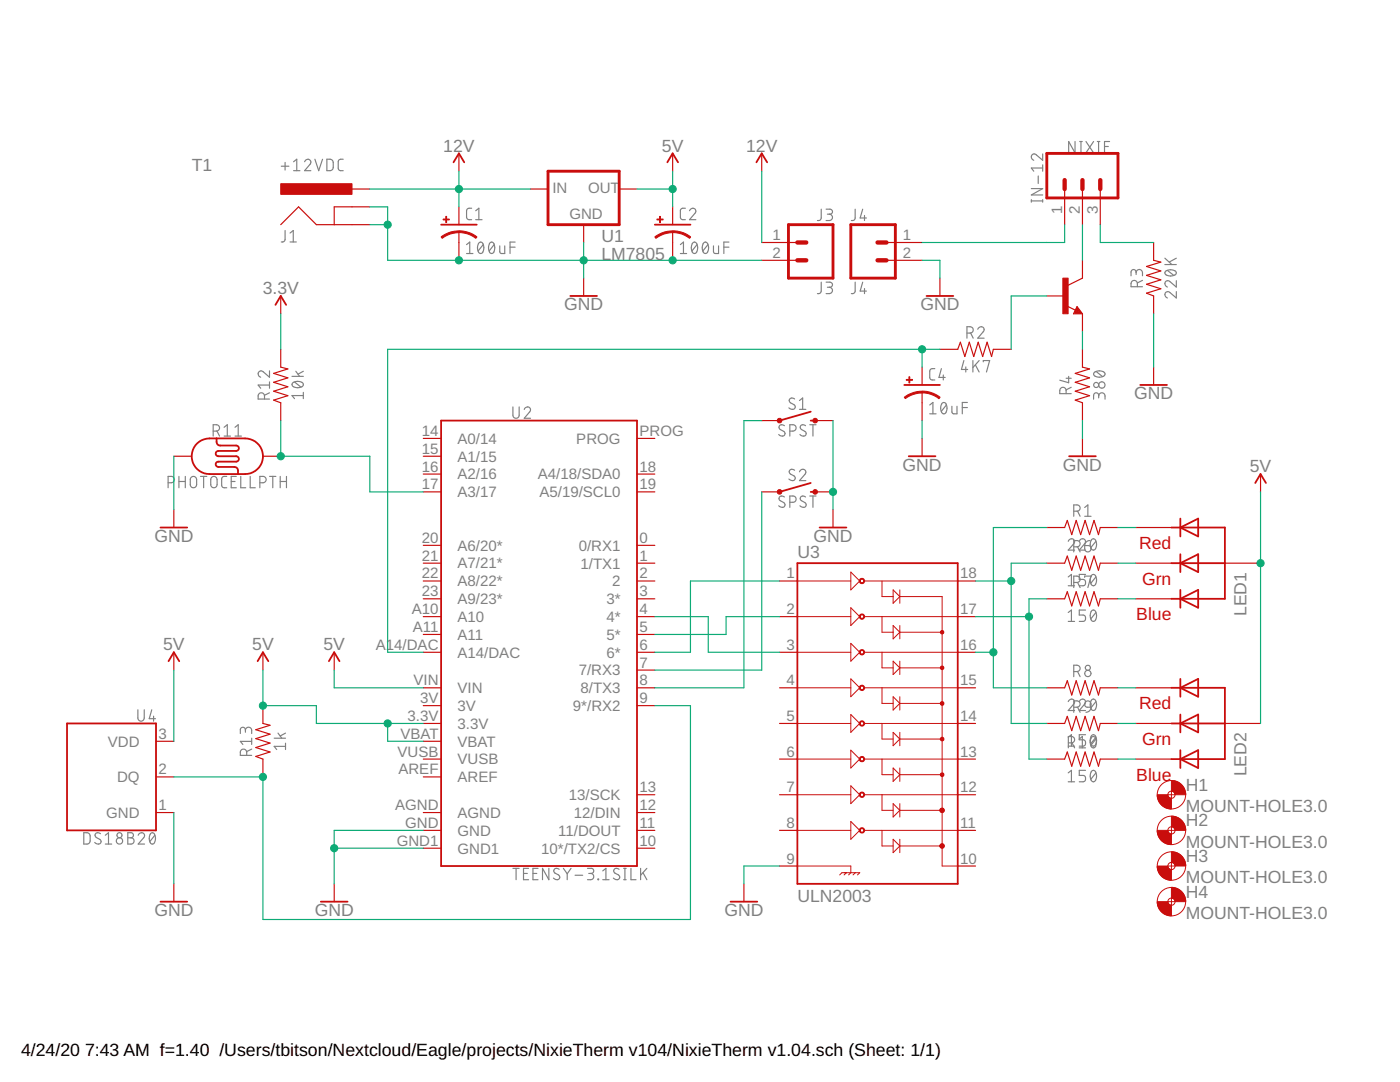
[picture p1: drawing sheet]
<svg xmlns="http://www.w3.org/2000/svg" width="279mm" height="216mm" viewBox="0 0 279 216" stroke-linecap="round" stroke-linejoin="round" font-family="sans-serif">
<g fill="none" stroke="#808080" stroke-width=".23">
<path d="M56.1 33.2h1.6M56.9 32.4v1.5M58.6 32.3l.6-.5v2.3M58.6 34.1h1.3M60.8 32.3a.62 .62 0 0 1 .9-.5 .62 .62 0 0 1 .2 1l-1.1 1.3h1.2M62.8 31.8l.8 2.3 .8-2.3M65.2 31.8h.9l.3 .2 .1 .4-.1 1.4a1.14 1.14 0 0 1-1.2 .3zM68.5 31.8l-.8 .1-.2 .4 .1 1.5 .2 .2 .7 .1M205.8 39.8v.5M205.8 37.6h2.3l-2.3 1.3h2.3M207.2 35.1v1.5M208.1 30.7v1.3l-1.3-1.1a.63 .63 0 0 0-1 .2 .63 .63 0 0 0 .5 .9"/>
<path d="M208.1 32.9v1.3M208.1 39.8v.5M208.1 33.5h-2.3l.5 .7M214.5 28.2v2.3l-1.2-2.3v2.3M215.5 30.5h.5M215.5 28.2h.5M215.7 28.2v2.3M216.7 28.2l1.5 2.3M218.2 28.2l-1.5 2.3M219 30.5h.5M219 28.2h.5M219.2 28.2v2.3"/>
<path d="M220.4 29.2h.8M221.4 28.2h-1v2.3h1M56.9 46v1.9l-.3 .4h-.5M57.9 48.3h1.2M57.9 46.5l.6-.5v2.3M93.1 48.8l.6-.5v2.3M93.1 50.6h1.3M94.1 41.6h-.7l-.3 .5 .1 1.5 .3 .2h.6M94.9 43.8h1.3M94.9 42.1l.7-.5v2.2M95.6 48.5a.52 .52 0 0 1 .6-.1 .52 .52 0 0 1 .3 .5 1.28 1.28 0 0 1-.6 1.7 1.35 1.35 0 0 1-.4-2zM96.4 48.8l-1 1.3"/>
<path d="M97.8 48.5a.52 .52 0 0 1 .6-.1 .52 .52 0 0 1 .3 .5 1.31 1.31 0 0 1-.6 1.7 1.35 1.35 0 0 1-.4-2zM98.6 48.8l-1 1.3M99.7 49.1l.1 1.3 .3 .2h.6v-1.5M101.8 49.3h1M102.8 48.3h-1v2.3M135.8 50.6h1.2M135.8 48.8l.6-.5v2.3M136.8 41.6h-.7l-.3 .5 .1 1.5 .2 .2h.7M137.6 42.1a.63 .63 0 0 1 .9-.5 .63 .63 0 0 1 .2 1l-1.1 1.2h1.3M138.3 48.5a.52 .52 0 0 1 .6-.1 .52 .52 0 0 1 .2 .5 1.28 1.28 0 0 1-.5 1.7 1.35 1.35 0 0 1-.4-2zM139.1 48.8l-1 1.3M140.4 48.5a.52 .52 0 0 1 .6-.1 .52 .52 0 0 1 .3 .5 1.28 1.28 0 0 1-.5 1.7 1.35 1.35 0 0 1-.5-2z"/>
<path d="M141.3 48.8l-1 1.3M142.4 49.1v1.1l.1 .3 .3 .1h.6v-1.5M144.5 49.3h1M145.5 48.3h-1v2.3M163.9 41.7v2l-.2 .2-.6 .1M163.9 56.3v1.9l-.4 .4h-.4M164.9 41.7h.7a.5 .5 0 0 1 .5 .5 .5 .5 0 0 1-.5 .5h-.5M164.9 56.3h.7a.51 .51 0 0 1 .5 .5 .51 .51 0 0 1-.5 .5h-.5M165.5 42.7a.63 .63 0 0 1 .6 .7 .63 .63 0 0 1-.6 .6h-.6M165.5 57.3a.63 .63 0 0 1 .6 .7 .63 .63 0 0 1-.6 .6h-.6M170.7 41.7l-.1 2-.1 .2-.6 .1M170.7 56.3l-.1 1.9-.3 .4h-.4"/>
<path d="M172.2 41.7l-.5 1.8h1.2M172.2 56.3l-.5 1.8h1.2M172.5 43v1M172.5 57.6v1M205.8 40.1h2.3M226.7 54.4a.63 .63 0 0 1 .7-.6 .63 .63 0 0 1 .6 .6v.6M226.7 54.8v-.5a.51 .51 0 0 0-.5-.5 .51 .51 0 0 0-.5 .5v.7M227 57.2a1.14 1.14 0 0 0-.3-1.1l-.3-.2-.4 .2a1.14 1.14 0 0 0-.3 1.1h2.3M228 55.9l-1 .6M232.5 52.8h2.3M232.5 51.5l1.4 1.3M232.6 54.1a1.73 1.73 0 0 1 2.1 .2 .94 .94 0 0 1-1.4 .8l-.2-.1a.54 .54 0 0 1-.6-.3 .54 .54 0 0 1 .1-.6z"/>
<path d="M233 54l1.3 .9M234.8 58.2v1.3l-1.3-1.1a.63 .63 0 0 0-1 .2 .63 .63 0 0 0 .5 .9M234.8 56v1.3l-1.3-1.1a.63 .63 0 0 0-1 .2 .63 .63 0 0 0 .5 .9M234.8 51.5l-1.4 .8M52.8 79.6v-.6a.64 .64 0 0 0-.6-.6 .64 .64 0 0 0-.7 .6v.6h2.3M53.8 74v1.3l-1.3-1.1a.63 .63 0 0 0-1 .2 .63 .63 0 0 0 .5 .9M53.8 78.4l-1 .5M53.8 76.8h-2.3l.5 .7M53.8 76.2v1.3M58.3 75.1h2.2M58.4 76.4a1.68 1.68 0 0 1 2.1 .1 .7 .7 0 0 1-.8 .8 .94 .94 0 0 1-1.4-.8zM58.8 76.2l1.2 1"/>
<path d="M59 74.1l.8 1M60.5 78.9h-2.2l.5 .6M60.5 78.3v1.2M60.5 74.1l-1 .6M158.6 79.6a.57 .57 0 0 0-.9-.1 .57 .57 0 0 0 .1 .9l.7 .4a.57 .57 0 0 1 0 .8 .57 .57 0 0 1-.8 0l-.3-.2M159.6 79.9l.6-.5v2.3M186.6 73.6h-.7l-.4 .5 .1 1.4 .3 .3h.7M187.9 73.6l-.5 1.7h1.2M188.3 74.8v1M192.4 71.9l-.5 1.8h1.2M192.7 73.2v1M193 66.5a1.14 1.14 0 0 0 1.1-.3l.1-.4-.1-.4a1.14 1.14 0 0 0-1.1-.2v2.3"/>
<path d="M193.7 66.5l.5 1M194.2 71.9v2.3M194.7 72.8l.7 1.4M195.1 65.7a.63 .63 0 0 1 .9-.5 .63 .63 0 0 1 .2 1l-1.1 1.3h1.3M195.4 71.9l-1.2 1.4M196.2 72.2v-.3h1.3l-.6 2.3M212.8 78.5v-.6a.63 .63 0 0 0-.7-.6 .63 .63 0 0 0-.6 .6v.6h2.3M212.8 75.5h1M213.3 75.1v1.3l-1.8-.5M213.8 77.3l-1 .5M218.4 74.3a1.66 1.66 0 0 1 2.1 .1 .94 .94 0 0 1-1.4 .8l-.5-.1a.46 .46 0 0 1-.2-.8zM218.8 74.1l1.2 1"/>
<path d="M219.3 79a.63 .63 0 0 1 .6-.6 .63 .63 0 0 1 .6 .6v.7M219.3 79.4v-.5a.51 .51 0 0 0-.5-.5 .51 .51 0 0 0-.6 .5v.8M33.5 96.3h.7a.63 .63 0 0 0 .6-.6 .63 .63 0 0 0-.6-.6h-.7v2.2M35.7 95.1v2.2M35.7 96.1h1.3M37 95.1v2.2M38.1 95.3a.63 .63 0 0 1 .7-.2 .63 .63 0 0 1 .4 .6v1a.64 .64 0 0 1-.6 .6 .64 .64 0 0 1-.6-.6zM40 95.1h1.3M40.6 95.1v2.2M42.2 95.3a.63 .63 0 0 1 .7-.2 .63 .63 0 0 1 .4 .6v1a.64 .64 0 0 1-.6 .6 .64 .64 0 0 1-.6-.6zM42.5 86h.7a.63 .63 0 0 0 .6-.6 .63 .63 0 0 0-.6-.6h-.7v2.2M43.3 86l.5 1"/>
<path d="M44.7 85.3l.7-.5v2.2M44.7 87h1.3M45.3 95.1h-.9l-.2 .5 .1 1.5 .3 .2h.7M46.1 96.1h.8M46.9 87h1.3M46.9 85.3l.6-.5v2.2M47.2 95.1h-1.1v2.2h1.1M48 95.1v2.2h1M49.9 95.1v2.2h1M51.9 96.3h.6a.63 .63 0 0 0 .6-.6 .63 .63 0 0 0-.6-.6h-.6v2.2M53.8 95.1h1.3M54.4 95.1v2.2"/>
<path d="M55.9 96.1h1.3M55.9 95.1v2.2M57.2 95.1v2.2M102.4 81.2v1.6a.62 .62 0 0 0 .6 .7 .62 .62 0 0 0 .6-.7v-1.6M104.6 81.7a.62 .62 0 0 1 .9-.5 .62 .62 0 0 1 .2 1l-1.1 1.3h1.3M156.5 84.9a.57 .57 0 0 0-.8-.1 .57 .57 0 0 0 0 .9l.7 .4a.57 .57 0 0 1 .1 .8 .57 .57 0 0 1-.9 0l-.2-.2M156.5 99.2a.56 .56 0 0 0-.8-.2 .56 .56 0 0 0 0 .9l.7 .4a.57 .57 0 0 1 .1 .8 .57 .57 0 0 1-.9 0l-.2-.2M157.6 86a1.07 1.07 0 0 0 1.2-.3l.1-.3-.1-.4-.3-.2h-.9v2.2M158.6 93.8a.57 .57 0 0 0-.9-.1 .57 .57 0 0 0 .1 .9l.7 .4a.57 .57 0 0 1 0 .8 .57 .57 0 0 1-.8 0l-.3-.2M159.6 94.1a.63 .63 0 0 1 .8-.4 .63 .63 0 0 1 .2 1l-1 1.2h1.2M159.6 81.7h1.2M160.8 84.9a.56 .56 0 0 0-.9-.1 .56 .56 0 0 0 .1 .9l.6 .4a.53 .53 0 0 1 .2 .7 .53 .53 0 0 1-.7 .2l-.5-.3"/>
<path d="M160.8 99.2a.56 .56 0 0 0-.9-.1 .56 .56 0 0 0 .1 .8l.6 .4a.53 .53 0 0 1 .2 .7 .53 .53 0 0 1-.7 .2l-.5-.3M161.6 84.8h1.3M161.6 99h1.3M162.2 84.8v2.2M162.2 99v2.2M185.5 80.8l.7-.5v2.3M185.5 82.6h1.3M188 80.5l.2-.2a.94 .94 0 0 1 .8 1.4l-.1 .3a.55 .55 0 0 1-.5 .6 .55 .55 0 0 1-.6-.6l-.1-.8zM188.9 80.8l-1 1.3M190 81.1v1.1l.4 .4h.6v-1.5M192 81.3h1.1M193.1 80.3h-1.1v2.3"/>
<path d="M157.6 100.2h.6a.62 .62 0 0 0 .7-.6 .62 .62 0 0 0-.7-.6h-.6v2.2M213.2 108a.63 .63 0 0 1 .9-.5 .63 .63 0 0 1 .2 1l-1.1 1.3h1.3M213.2 115.1l.6-.5v2.3M213.2 116.9h1.3M214.3 102h.6a.62 .62 0 0 0 .7-.6 .62 .62 0 0 0-.7-.6h-.6v2.2M214.3 109.1h.6a.62 .62 0 0 0 .7-.6 .62 .62 0 0 0-.7-.6h-.6v2.2M214.3 116.2h.6a.63 .63 0 0 0 .7-.6 .63 .63 0 0 0-.7-.6h-.6v2.2M215.1 102l.5 1M215.1 109.1l.5 1M215.1 116.2l.5 1M215.4 108a.62 .62 0 0 1 .9-.5 .62 .62 0 0 1 .2 1l-1.1 1.3h1.2M216.5 108.9h.7a.64 .64 0 0 1 .5 .7 .64 .64 0 0 1-.6 .5 .64 .64 0 0 1-.6-.6z"/>
<path d="M216.5 101.3l.6-.5v2.2M216.5 103h1.2M216.5 115.2v-.2h1.2l-.6 2.2M216.6 114.6h-1.2v1h.8a.65 .65 0 0 1 .5 .6 .65 .65 0 0 1-.5 .7h-.8M217.5 107.9l-.7 .3-.3 .7M217.9 107.7l.1-.2a.94 .94 0 0 1 .8 1.4v.3a.55 .55 0 0 1-.6 .6 .55 .55 0 0 1-.5-.6l-.1-.8zM217.9 114.8l.1-.1a.94 .94 0 0 1 .8 1.3v.3a.55 .55 0 0 1-.6 .6 .55 .55 0 0 1-.5-.6l-.1-.8zM218.7 108l-1 1.3M218.7 115.1l-1 1.3M213.2 140a.63 .63 0 0 1 .9-.5 .63 .63 0 0 1 .2 1l-1.1 1.3h1.3M213.2 122.2l.6-.5v2.3M213.2 124h1.3"/>
<path d="M214.3 134a1.14 1.14 0 0 0 1.1-.2l.2-.4-.2-.4a1.14 1.14 0 0 0-1.1-.3v2.3M215.1 134l.5 1M215.4 140a.62 .62 0 0 1 .9-.5 .62 .62 0 0 1 .2 1l-1.1 1.3h1.2M216.6 121.7h-1.2v1h.8a.65 .65 0 0 1 .5 .7 .65 .65 0 0 1-.5 .6h-.8M217.9 121.9l.1-.1a.7 .7 0 0 1 .8 .8 .94 .94 0 0 1-.8 1.4 1.62 1.62 0 0 1-.1-2.1zM217.9 139.6l.1-.1a.94 .94 0 0 1 .8 1.4v.3a.55 .55 0 0 1-.6 .6 .55 .55 0 0 1-.5-.6l-.1-.8zM218.7 122.2l-1 1.3M218.7 140l-1 1.3M27.5 141.6v1.7a.63 .63 0 0 0 .7 .6 .63 .63 0 0 0 .6-.6v-1.7M30.3 141.6l-.5 1.8h1.2M30.6 142.9v1M49 145.7a.62 .62 0 0 1 .6-.6 .62 .62 0 0 1 .6 .6v.7"/>
<path d="M49 146.1v-.5a.51 .51 0 0 0-.5-.5 .51 .51 0 0 0-.5 .5v.8M49.2 150.7v-.6a.64 .64 0 0 0-.6-.6 .64 .64 0 0 0-.6 .6v.6h2.2M50.2 149.5l-1 .5M50.2 147.9h-2.2l.5 .6M50.2 147.3v1.2M54.7 147.3h2.3M55.5 146.3l.7 1M57 148.9h-2.3l.5 .7M57 148.3v1.3M57 146.3l-1.1 .6M213.2 147.1l.6-.5v2.3M213.2 154.2l.6-.5v2.3"/>
<path d="M213.2 148.9h1.3M213.2 156h1.3M213.2 148.2a1.07 1.07 0 0 0 1.2-.2l.1-.4-.1-.4-.4-.2h-.8v2.2M214 148.2l.5 1M214.3 141.1h.6a.63 .63 0 0 0 .7-.6 .63 .63 0 0 0-.7-.7h-.6v2.3M215.1 141.1l.5 1M215.4 147.5l.6-.5v2.2M215.4 149.2h1.2M216.6 140.1a.64 .64 0 0 1 .7-.2 .64 .64 0 0 1 .4 .6v.6h-.7a.61 .61 0 0 1-.4-1zM216.6 146.6h-1.2v1h.8a.65 .65 0 0 1 .5 .7 .65 .65 0 0 1-.5 .6h-.8M216.6 153.7h-1.2v1h.8a.65 .65 0 0 1 .5 .7 .65 .65 0 0 1-.5 .6h-.8M217.7 141.1l-.3 .7-.7 .3"/>
<path d="M217.8 147.1l.2-.1a.66 .66 0 0 1 .8 .8l-.1 .9a.54 .54 0 0 1-.5 .5 .54 .54 0 0 1-.5-.5l-.1-.9zM217.9 146.7l.1-.1a.94 .94 0 0 1 .8 1.4v.3a.55 .55 0 0 1-.6 .6 .55 .55 0 0 1-.5-.6l-.1-.8zM217.9 153.9l.1-.1a.94 .94 0 0 1 .8 1.3v.3a.55 .55 0 0 1-.6 .6 .55 .55 0 0 1-.5-.6l-.1-.8zM218.7 147.1l-1 1.3M218.7 154.2l-1 1.3M218.7 147.5l-1 1.2M16.7 166.2h.8l.4 .4v1.4l-.4 .4h-.8zM20 166.3a.57 .57 0 0 0-.8-.1 .57 .57 0 0 0 0 .9l.7 .4a.57 .57 0 0 1 .1 .8 .57 .57 0 0 1-.9 0l-.2-.2M21 168.4h1.3M21 166.7l.7-.5v2.2M25.5 166.2h.6a.51 .51 0 0 1 .5 .5 .51 .51 0 0 1-.5 .5 .62 .62 0 0 1 .7 .6 .62 .62 0 0 1-.7 .6h-.6zM25.5 167.2h.6"/>
<path d="M27.6 166.7a.63 .63 0 0 1 .9-.5 .63 .63 0 0 1 .2 1l-1.1 1.2h1.3M30.1 166.3l.1-.1a.94 .94 0 0 1 .8 1.4l-.1 .3a.54 .54 0 0 1-.5 .5 .54 .54 0 0 1-.5-.5l-.1-.9zM30.9 166.7l-1 1.2M102.4 173.3h1.2M103 173.3v2.2M104.5 174.3h.7M105.5 173.3h-1v2.2h1M106.4 174.3h.7M107.4 173.3h-1v2.2h1M109.5 173.3v2.2l-1.2-2.2v2.2M111.6 173.5a.57 .57 0 0 0-.9-.1 .57 .57 0 0 0 .1 .8l.7 .4a.57 .57 0 0 1 0 .8 .57 .57 0 0 1-.8 0l-.3-.2M112.4 173.3l.8 1"/>
<path d="M113.2 174.3v1.2M114 173.3l-.8 1M114.8 174.6h1.5M117.2 173.3h.8a.51 .51 0 0 1 .5 .5 .51 .51 0 0 1-.5 .5h-.5M117.9 174.3a.62 .62 0 0 1 .6 .6 .62 .62 0 0 1-.6 .6h-.7M119.3 175.4l.2 .1zM120.3 175.5h1.3M120.3 173.8l.6-.5v2.2M123.5 173.5a.57 .57 0 0 0-.8-.1 .57 .57 0 0 0 0 .8l.7 .4a.57 .57 0 0 1 .1 .8 .57 .57 0 0 1-.9 0l-.2-.2M124.5 173.3h.5M124.5 175.5h.5M124.7 173.3v2.2"/>
<path d="M125.9 173.3v2.2h1M127.8 173.3v2.2M128.3 174.2l.8 1.3M129.1 173.3l-1.3 1.3"/>
<circle cx="218.8" cy="76.8" r=".5"/>
<circle cx="219.9" cy="76.8" r=".63"/>
<circle cx="217.1" cy="133.2" r=".51"/>
<circle cx="217.1" cy="134.4" r=".64"/>
<circle cx="23.8" cy="167.8" r=".63"/>
<circle cx="23.8" cy="166.7" r=".5"/>
</g>
<g fill="none" stroke="#c90d0c" stroke-width=".36">
<path d="M90.5 32.4l1.1-1.8 1 1.8M133.2 32.4l1-1.8 1.1 1.8M151 32.4l1-1.8 1.1 1.8M88 44.8h7.1M113.8 59.1h5.3M130.7 44.8h7.1M184.9 59.1h5.3M55 60.8l1-1.7 1.1 1.7M180.5 76.8h7.1M214.9 61.9l.2 .4h-.5l.3-.8 .8 .9h-1.1M227.6 76.8h5.3M39.4 88.4a3.6 3.6 0 0 1 2.4-.9h7.1a3.6 3.6 0 0 1 3.6 3.5 3.6 3.6 0 0 1-3.6 3.6h-7.1a3.6 3.6 0 0 1-3.3-2.3 3.6 3.6 0 0 1 .9-3.9z"/>
<path d="M43.2 87.5l.1 .9 .4 .5h3.4a.54 .54 0 0 1 .6 .5 .54 .54 0 0 1-.6 .6h-3.5a.53 .53 0 0 0-.6 .5 .53 .53 0 0 0 .6 .5h3.5a.54 .54 0 0 1 .6 .6 .54 .54 0 0 1-.6 .5h-3.5a.53 .53 0 0 0-.6 .5 .53 .53 0 0 0 .6 .6h3.2l.4 .1a1.23 1.23 0 0 1 .3 1.3M88 83.9h39.1v88.9h-39.1zM161.8 83.9h.9M161.8 82.1l-6.2 1.8M161.8 98.1h.9M161.8 96.4l-6.2 1.7M181.4 91h5.3M213.4 91h5.3M250.5 96.4l1.1-1.8 1 1.8M32 105.3h5.4M159.1 112.4h32v64h-32zM163.6 105.3h5.3"/>
<path d="M233.8 105.3h10.7v14.2h-10.7M233.8 112.4h10.7M235.6 103.5v3.5M235.6 110.6v3.6M235.6 117.7v3.6M235.6 119.5l3.5-1.8v3.6zM235.6 105.3l3.5-1.8v3.5zM235.6 112.4l3.5-1.8v3.6zM33.6 131.9l1.1-1.7 1.1 1.7M51.4 131.9l1.1-1.7 1.1 1.7M65.6 131.9l1.1-1.7 1.1 1.7M233.8 137.2h10.7v14.3h-10.7"/>
<path d="M235.6 135.5v3.5M235.6 137.2l3.5-1.7v3.5zM13.4 144.4h17.7v21.3h-17.7zM233.8 144.4h10.7M235.6 142.6v3.5M235.6 149.7v3.5M235.6 144.4l3.5-1.8v3.5zM235.6 151.5l3.5-1.8v3.5zM32 179.9h5.4M64 179.9h5.4M145.8 179.9h5.3"/>
</g>
<g fill="none" stroke="#c90d0c" stroke-width=".23">
<path d="M70.3 37.7h3.5M91.6 30.6v3.6M105.8 37.7h3.6M123.6 37.7h3.5M134.2 30.6v3.6M152 30.6v3.6M212.5 37.7v7.1M216 37.7v7.1M219.6 37.7v7.1M56 44.8l3.6-3.5 3.5 3.5h10.7M56 59.1v3.5M73.8 41.3h-7.1v3.5"/>
<path d="M91.6 41.3v3.5M91.6 46.2v5.7M116.5 44.8v3.6M116.5 55.5v3.6M134.2 41.3v3.5M134.2 46.2v5.7M152 48.4h7.1M152 51.9h7.1M176.9 48.4h7.1M176.9 51.9h7.1M187.6 55.5v3.6M208.9 59.1h3.6"/>
<path d="M216 51.9v3.6l-2.8 1.4M230.2 48.4v3.5l1.5 .4-2.9 .9 2.9 .9-2.9 .8 2.9 .9-2.9 .9 2.9 .9-2.9 .9 1.4 .6v3.5M56 69.7v3.6l1.4 .3-2.8 .9 2.8 .9-2.8 .9 2.8 .9-2.8 .9 2.8 .9-2.8 .8 1.4 .6v3.5M184 73.3v3.5M184 78.3v5.6M187.6 69.7h3.5l.6-1.4 .9 2.8 .8-2.8 .9 2.8 .9-2.8 .9 2.8 .9-2.8 .9 2.8 .3-1.4h3.6M212.9 61l1.7 .9M214.9 61.2l1.1 1.4h-1.8zM216 62.6v3.6M216 69.7v3.6l1.4 .3-2.8 .9 2.8 .9-2.8 .9 2.8 .9-2.8 .9 2.8 .9-2.8 .8 1.4 .6v3.5M230.2 73.3v3.5M34.7 91h3.5"/>
<path d="M52.5 91h3.5M84.5 87.5h3.5M84.5 91h3.5M84.5 94.6h3.5M84.5 98.1h3.5M127.1 87.5h3.6M127.1 94.6h3.6M127.1 98.1h3.6M152 98.1h3.6M152 83.9h3.6M162.7 98.1h3.5M162.7 83.9h3.5"/>
<path d="M184 87.5v3.5M216 87.5v3.5M251.6 94.6v3.5M34.7 101.7v3.6M84.5 108.8h3.5M84.5 112.4h3.5M84.5 115.9h3.5M84.5 119.5h3.5M127.1 108.8h3.6M127.1 112.4h3.6M127.1 115.9h3.6M127.1 119.5h3.6"/>
<path d="M155.6 115.9h3.5M166.2 101.7v3.6M191.1 115.9h3.6M208.9 112.4h3.6l.5-1.4 .9 2.8 .9-2.8 .9 2.8 .9-2.8 .8 2.8 .9-2.8 .9 2.8 .4-1.4h3.5M208.9 119.5h3.6l.5-1.4 .9 2.8 .9-2.8 .9 2.8 .9-2.8 .8 2.8 .9-2.8 .9 2.8 .4-1.4h3.5M208.9 105.3h3.6l.5-1.5 .9 2.9 .9-2.9 .9 2.9 .9-2.9 .8 2.9 .9-2.9 .9 2.9 .4-1.4h3.5M226.7 112.4h7.1M226.7 119.5h7.1M226.7 105.3h7.1M244.5 112.4h7.1M34.7 130.2v3.5M52.5 130.2v3.5"/>
<path d="M66.7 130.2v3.5M84.5 137.2h3.5M84.5 123h3.5M84.5 126.6h3.5M84.5 130.2h3.5M127.1 137.2h3.6M127.1 123h3.6M127.1 126.6h3.6M127.1 130.2h3.6M127.1 133.7h3.6M155.6 137.2h3.5M155.6 123h3.5"/>
<path d="M155.6 130.2h3.5M191.1 137.2h3.6M191.1 123h3.6M191.1 130.2h3.6M208.9 137.2h3.6l.5-1.4 .9 2.9 .9-2.9 .9 2.9 .9-2.9 .8 2.9 .9-2.9 .9 2.9 .4-1.5h3.5M226.7 137.2h7.1M31.1 147.9h3.6M31.1 155h3.6M52.5 140.8v3.6l1.4 .3-2.8 .9 2.8 .9-2.8 .9 2.8 .9-2.8 .9 2.8 .9-2.8 .8 1.4 .6v3.5M84.5 147.9h3.5M84.5 144.4h3.5M84.5 140.8h3.5"/>
<path d="M84.5 155h3.5M84.5 151.5h3.5M127.1 140.8h3.6M127.1 158.6h3.6M155.6 144.4h3.5M155.6 158.6h3.5M155.6 151.5h3.5M191.1 144.4h3.6M191.1 158.6h3.6M191.1 151.5h3.6M208.9 144.4h3.6l.5-1.5 .9 2.9 .9-2.9 .9 2.9 .9-2.9 .8 2.9 .9-2.9 .9 2.9 .4-1.4h3.5M208.9 151.5h3.6l.5-1.4 .9 2.8 .9-2.8 .9 2.8 .9-2.8 .8 2.8 .9-2.8 .9 2.8 .4-1.4h3.5"/>
<path d="M226.7 144.4h7.1M226.7 151.5h7.1M244.5 144.4h7.1M31.1 162.1h3.6M34.7 176.4v3.5M66.7 176.4v3.5M84.5 169.2h3.5M84.5 165.7h3.5M84.5 162.1h3.5M127.1 169.2h3.6M127.1 165.7h3.6M127.1 162.1h3.6"/>
<path d="M148.5 176.4v3.5M155.6 165.7h3.5M155.6 172.8h3.5M191.1 165.7h3.6M191.1 172.8h3.6"/>
</g>
<path d="M109.4 34.2h14.2v10.6h-14.2zM208.9 30.6h14.2v8.9h-14.2zM157.4 44.8h8.8v10.7h-8.8zM169.8 44.8h8.9v10.7h-8.9z" fill="none" stroke="#c90d0c" stroke-width=".57"/>
<g fill="#c90d0c" stroke="#c90d0c" stroke-width=".2">
<path d="M56 36.7h14.3v2.1h-14.3z"/>
<path d="M88.4 43.7h1.3v.2h-1.3z"/>
<path d="M89 43.2h.1v1.2h-.1z"/>
<path d="M131.1 43.7h1.2v.2h-1.2z"/>
<path d="M131.6 43.2h.2v1.2h-.2z"/>
<path d="M180.9 75.7h1.2v.2h-1.2z"/>
<path d="M181.4 75.2h.2v1.2h-.2z"/>
<path d="M212.1 55.5h1.1v7.1h-1.1z"/>
</g>
<g fill="#c90d0c" stroke="#c90d0c" stroke-width=".2">
<path d="M91.6 46.1h.9l1.3 .4 1.4 .8-.2 .3-1.6-.9-1.8-.3z" fill-rule="evenodd"/>
<path d="M88 47.3l.8-.5a5.3 5.3 0 0 1 2.8-.7v.3l-1.8 .3-1.6 .9z" fill-rule="evenodd"/>
<path d="M233.8 155.7a2.83 2.83 0 0 1 2.8 2.9h-2.1l-.1-.4-.6-.3z" fill-rule="evenodd"/>
<path d="M230.9 158.6h2.2l.1 .4 .6 .3v2.1a2.83 2.83 0 0 1-2.9-2.8z" fill-rule="evenodd"/>
<path d="M233.8 162.9a2.83 2.83 0 0 1 2.8 2.8h-2.1l-.1-.4-.6-.3z" fill-rule="evenodd"/>
<path d="M230.9 165.7h2.2l.1 .4 .6 .3v2.1a2.79 2.79 0 0 1-2.9-2.8z" fill-rule="evenodd"/>
<path d="M233.8 170a2.8 2.8 0 0 1 2.8 2.8h-2.1l-.1-.4-.6-.3z" fill-rule="evenodd"/>
<path d="M230.9 172.8h2.2l.1 .4 .6 .3v2.1a2.83 2.83 0 0 1-2.9-2.8z" fill-rule="evenodd"/>
<path d="M233.8 177.1a2.83 2.83 0 0 1 2.8 2.8h-2.1l-.1-.4-.6-.3z" fill-rule="evenodd"/>
<path d="M230.9 179.9h2.2l.1 .4 .6 .3v2.2a2.83 2.83 0 0 1-2.9-2.9z" fill-rule="evenodd"/>
<path d="M171.7 115.5a.54 .54 0 0 1 .8 .2 .54 .54 0 0 1-.3 .7 .54 .54 0 0 1-.7-.5h.2a.35 .35 0 0 1 .4-.3 .35 .35 0 0 1 .2 .5 .35 .35 0 0 1-.6 0l-.2-.2z" fill-rule="evenodd"/>
<path d="M171.7 122.6a.54 .54 0 0 1 .8 .2 .54 .54 0 0 1-.3 .7 .54 .54 0 0 1-.7-.5h.2a.35 .35 0 0 1 .4-.3 .35 .35 0 0 1 .2 .5 .35 .35 0 0 1-.6 0l-.2-.2z" fill-rule="evenodd"/>
<path d="M171.7 129.8a.54 .54 0 0 1 .8 .1 .54 .54 0 0 1-.3 .8 .54 .54 0 0 1-.7-.5h.2a.35 .35 0 0 1 .4-.4 .35 .35 0 0 1 .2 .5 .35 .35 0 0 1-.6 0l-.2-.1z" fill-rule="evenodd"/>
<path d="M171.7 136.9a.54 .54 0 0 1 .8 .1 .54 .54 0 0 1-.3 .8 .54 .54 0 0 1-.7-.6h.2a.35 .35 0 0 1 .4-.3 .35 .35 0 0 1 .2 .5 .35 .35 0 0 1-.6 0l-.2-.2z" fill-rule="evenodd"/>
<path d="M171.7 144a.54 .54 0 0 1 .8 .1 .54 .54 0 0 1-.3 .8 .54 .54 0 0 1-.7-.5h.2a.35 .35 0 0 1 .4-.4 .35 .35 0 0 1 .2 .6 .35 .35 0 0 1-.6-.1l-.2-.1z" fill-rule="evenodd"/>
<path d="M171.7 151.1a.53 .53 0 0 1 .8 .1 .53 .53 0 0 1-.3 .8 .53 .53 0 0 1-.7-.5h.2a.35 .35 0 0 1 .4-.4 .35 .35 0 0 1 .2 .6 .35 .35 0 0 1-.6-.1l-.2-.1z" fill-rule="evenodd"/>
<path d="M171.7 158.2a.54 .54 0 0 1 .8 .1 .54 .54 0 0 1-.3 .8 .54 .54 0 0 1-.7-.5h.2a.35 .35 0 0 1 .4-.4 .35 .35 0 0 1 .2 .6 .35 .35 0 0 1-.6-.1l-.2-.1z" fill-rule="evenodd"/>
<path d="M171.7 165.3a.54 .54 0 0 1 .8 .1 .54 .54 0 0 1-.3 .8 .54 .54 0 0 1-.7-.5h.2a.35 .35 0 0 1 .4-.4 .35 .35 0 0 1 .2 .6 .35 .35 0 0 1-.6-.1l-.2-.1z" fill-rule="evenodd"/>
<path d="M187.8 126l.1-.1 .4 .1v.3l-.2 .1-.3-.1-.1-.1 .3-.2 .1 .2-.1 .1-.3-.1z" fill-rule="evenodd"/>
<path d="M187.7 133.1a.36 .36 0 0 1 .6-.1 .36 .36 0 0 1-.1 .6 .36 .36 0 0 1-.5-.3l.3-.2 .2 .2-.3 .1-.2-.1z" fill-rule="evenodd"/>
<path d="M187.8 140a.37 .37 0 0 1 .6 .2 .37 .37 0 0 1-.3 .5 .37 .37 0 0 1-.5-.3h.2a.19 .19 0 0 1 .3-.2 .19 .19 0 0 1 .1 .2 .19 .19 0 0 1-.3 .1l-.1-.1h-.2z" fill-rule="evenodd"/>
<path d="M187.8 147.2a.37 .37 0 0 1 .6 .2 .37 .37 0 0 1-.3 .4 .37 .37 0 0 1-.5-.3l.4-.2 .2 .3-.2 .1-.4-.2z" fill-rule="evenodd"/>
<path d="M187.7 154.4a.37 .37 0 0 1 .6 0 .37 .37 0 0 1-.2 .6 .37 .37 0 0 1-.5-.4l.4-.2 .2 .3h-.3l-.1-.1h-.2z" fill-rule="evenodd"/>
<path d="M187.7 161.5a.37 .37 0 0 1 .6 0 .37 .37 0 0 1-.2 .6 .37 .37 0 0 1-.5-.4l.4-.2 .2 .3-.3 .1-.1-.2h-.2z" fill-rule="evenodd"/>
<path d="M187.7 126a.34 .34 0 0 1 .6-.1 .34 .34 0 0 1-.2 .6 .34 .34 0 0 1-.4-.3h.2a.16 .16 0 0 1 .1-.2 .16 .16 0 0 1 .2 .2 .16 .16 0 0 1-.3 .1l-.2-.1z" fill-rule="evenodd"/>
<path d="M187.7 161.3a.46 .46 0 0 1 .7 .2 .46 .46 0 0 1-.3 .6 .46 .46 0 0 1-.5-.4h.1a.28 .28 0 0 1 .5-.2 .28 .28 0 0 1 0 .4 .28 .28 0 0 1-.4-.1l-.2-.1z" fill-rule="evenodd"/>
<path d="M187.7 168.6a.37 .37 0 0 1 .6 0 .37 .37 0 0 1-.2 .6 .37 .37 0 0 1-.5-.4h.2a.2 .2 0 0 1 .3-.2 .2 .2 0 0 1 .1 .3 .2 .2 0 0 1-.3 .1l-.1-.2h-.2z" fill-rule="evenodd"/>
<path d="M187.7 168.4a.46 .46 0 0 1 .7 .2 .46 .46 0 0 1-.3 .6 .46 .46 0 0 1-.5-.4h.1a.28 .28 0 0 1 .5-.2 .28 .28 0 0 1 0 .4 .28 .28 0 0 1-.4-.1l-.2-.1z" fill-rule="evenodd"/>
<path d="M134.2 46.1h1a5.3 5.3 0 0 1 2.6 1.2l-.2 .3-1.6-.9-1.8-.3z" fill-rule="evenodd"/>
<path d="M130.7 47.3l.8-.5a5.3 5.3 0 0 1 2.7-.7v.3l-1.7 .3-1.6 .9z" fill-rule="evenodd"/>
<path d="M184 78l1.6 .3 1.2 .4 .8 .6-.2 .3-1.6-.9-1.8-.3z" fill-rule="evenodd"/>
<path d="M180.5 79.3l.8-.6 1.1-.4 1.6-.2v.3l-1.8 .3-1.5 .8z" fill-rule="evenodd"/>
<circle cx="188" cy="161.7" r=".18"/>
<circle cx="188" cy="147.5" r=".18"/>
<circle cx="188" cy="140.4" r=".18"/>
<circle cx="188" cy="168.8" r=".18"/>
<circle cx="155.6" cy="83.9" r=".47"/>
<circle cx="162.7" cy="83.9" r=".47"/>
<circle cx="155.6" cy="98.2" r=".47"/>
<circle cx="162.7" cy="98.2" r=".47"/>
</g>
<g fill="none" stroke="#c90d0c" stroke-width=".2">
<path d="M159.1 115.9h10.7M169.8 114.2l1.8 1.7-1.8 1.8zM172.5 115.9h18.6M176 115.9v3.1h2.2M178.2 117.7l1.4 1.3-1.4 1.4zM179.6 119h8.4v53.8h3.1M179.6 117.7v2.7M159.1 123h10.7M159.1 130.2h10.7M159.1 137.2h10.7M169.8 121.3l1.8 1.7-1.8 1.8zM169.8 128.4l1.8 1.8-1.8 1.7z"/>
<path d="M169.8 135.5l1.8 1.7-1.8 1.8zM172.5 123h18.6M172.5 130.2h18.6M172.5 137.2h18.6M176 123v3.2h2.2M176 130.2v3.1h2.2M176 137.2v3.2h2.2M178.2 124.8l1.4 1.4-1.4 1.3zM178.2 131.9l1.4 1.4-1.4 1.3zM178.2 139l1.4 1.4-1.4 1.3zM179.6 126.2h8.4M179.6 124.8v2.7"/>
<path d="M179.6 131.9v2.7M179.6 139v2.7M179.6 133.3h8.4M159.1 158.6h10.7M159.1 144.4h10.7M159.1 151.5h10.7M169.8 142.6l1.8 1.8-1.8 1.7zM169.8 149.7l1.8 1.8-1.8 1.7zM169.8 156.8l1.8 1.8-1.8 1.8zM172.5 158.6h18.6M172.5 144.4h18.6M172.5 151.5h18.6"/>
<path d="M176 144.4v3.1h2.2M176 151.5v3.1h2.2M176 158.6v3.1h2.2M178.2 146.1l1.4 1.4-1.4 1.3zM178.2 153.2l1.4 1.4-1.4 1.3zM179.6 146.1v2.7M179.6 153.2v2.7M179.6 140.4h8.4M179.6 147.5h8.4M179.6 154.6h8.4M233.1 158.6h1.4M233.8 157.9v1.4"/>
<path d="M159.1 165.7h10.7M159.1 172.8h10.7v1.3l-.4 .5M167.6 174.6l.4-.5h3.6l-.5 .5M168.9 174.1l-.4 .5M169.8 163.9l1.8 1.8-1.8 1.8zM170.7 174.1l-.5 .5M172.5 165.7h18.6M176 165.7v3.1h2.2M178.2 160.4l1.4 1.3-1.4 1.3zM178.2 167.5l1.4 1.3-1.4 1.3zM179.6 160.4v2.6M179.6 167.5v2.6"/>
<path d="M179.6 161.7h8.4M179.6 168.8h8.4M233.1 165.7h1.4M233.1 172.8h1.4M233.1 179.9h1.4M233.8 165v1.4M233.8 172.1v1.4M233.8 179.2v1.4"/>
<circle cx="233.8" cy="158.6" r="2.84"/>
<circle cx="233.8" cy="158.6" r=".72"/>
<circle cx="233.8" cy="165.7" r="2.84"/>
<circle cx="233.8" cy="172.8" r="2.84"/>
<circle cx="233.8" cy="179.9" r="2.84"/>
<circle cx="233.8" cy="172.8" r=".72"/>
<circle cx="233.8" cy="165.7" r=".72"/>
<circle cx="233.8" cy="179.9" r=".72"/>
</g>
<path d="M212.5 35.9v1.8M216 35.9v1.8M219.6 35.9v1.8M159.1 51.9h1.8M159.1 48.4h1.8M175.1 51.9h1.8M175.1 48.4h1.8" fill="none" stroke="#c90d0c" stroke-width=".87"/>
<g fill="none" stroke="#0dab76" stroke-width=".23">
<path d="M73.8 37.7h32M91.6 34.2v7.1M127.1 37.7h7.1M134.2 34.2v7.1M152 34.2v14.2M73.8 41.3h3.6v10.6h74.6M73.8 44.8h3.6M116.5 48.4v7.1M184 51.9h3.6v3.6M208.9 59.1h-7.1v10.6M212.5 44.8v3.6h-28.5M216 44.8v7.1"/>
<path d="M219.6 44.8v3.6h10.6M56 62.6v7.1M184 69.7v3.6M187.6 69.7h-110.2v60.5h7.1M216 66.2v3.5M230.2 62.6v10.7M34.7 91v10.7M56 83.9v7.1h17.8v7.1h10.7M152 83.9h-3.5v53.3h-17.8M152 98.1v35.6h-21.3M166.2 83.9v17.8M184 83.9v3.6"/>
<path d="M216 83.9v3.6M251.6 98.1v46.3M155.6 115.9h-17.8v14.3h-7.1M194.7 115.9h7.1M208.9 119.5h-3.5v32h3.5M208.9 105.3h-10.7v31.9h10.7M208.9 112.4h-7.1v32h7.1M223.1 119.5h3.6M223.1 105.3h3.6M223.1 112.4h3.6M34.7 133.7v14.2M52.5 133.7v7.1h10.6v3.6h21.4"/>
<path d="M66.7 133.7v3.5h17.8M130.7 123h10.7v7.2h14.2M155.6 123h-10.7v3.6h-14.2M194.7 123h10.7M194.7 130.2h3.5M223.1 137.2h3.6M77.4 144.4v3.5h7.1M130.7 140.8h7.1v42.7h-85.3v-28.5h-17.8M223.1 151.5h3.6M223.1 144.4h3.6M34.7 162.1v14.3M66.7 169.2h17.8"/>
<path d="M84.5 165.7h-17.8v10.7M155.6 172.8h-7.1v3.6"/>
</g>
<g fill="#0dab76" stroke="#0dab76" stroke-width=".2">
<circle cx="205.4" cy="123" r=".72"/>
<circle cx="198.2" cy="130.2" r=".72"/>
<circle cx="116.5" cy="51.9" r=".72"/>
<circle cx="91.6" cy="51.9" r=".72"/>
<circle cx="77.4" cy="44.8" r=".72"/>
<circle cx="134.2" cy="51.9" r=".72"/>
<circle cx="166.2" cy="98.1" r=".72"/>
<circle cx="66.7" cy="169.2" r=".72"/>
<circle cx="184" cy="69.7" r=".72"/>
<circle cx="134.2" cy="37.7" r=".72"/>
<circle cx="52.5" cy="140.8" r=".72"/>
<circle cx="77.4" cy="144.4" r=".72"/>
<circle cx="251.6" cy="112.4" r=".72"/>
<circle cx="91.6" cy="37.7" r=".72"/>
<circle cx="201.8" cy="115.9" r=".72"/>
<circle cx="56" cy="91" r=".72"/>
<circle cx="52.5" cy="155" r=".72"/>
</g>
<g font-size="3.5" fill="#808080">
<text x="38.3" y="34.2">T1</text>
<text x="88.5" y="30.3">12V</text>
<text x="132.1" y="30.3">5V</text>
<text x="148.9" y="30.3">12V</text>
<text x="120" y="51.9">LM7805</text>
<text x="120" y="48.4">U1</text>
<text x="52.4" y="58.7">3.3V</text>
<text x="112.6" y="61.9">GND</text>
<text x="183.7" y="61.9">GND</text>
<text x="226.3" y="79.7">GND</text>
<text x="180.1" y="93.9">GND</text>
<text x="212.1" y="93.9">GND</text>
<text x="249.4" y="94.2">5V</text>
<text x="30.8" y="108.1">GND</text>
<text x="159.1" y="111.3">U3</text>
<text x="162.3" y="108.1">GND</text>
<text x="248.7" y="122.9" transform="rotate(-90 248.7 122.9)">LED1</text>
<text x="32.6" y="129.8">5V</text>
<text x="50.3" y="129.8">5V</text>
<text x="64.6" y="129.8">5V</text>
<text x="248.7" y="154.9" transform="rotate(-90 248.7 154.9)">LED2</text>
<text x="236.6" y="157.8">H1</text>
<text x="236.6" y="162">MOUNT-HOLE3.0</text>
<text x="236.6" y="164.9">H2</text>
<text x="236.6" y="169.1">MOUNT-HOLE3.0</text>
<text x="236.6" y="172">H3</text>
<text x="159.1" y="179.9">ULN2003</text>
<text x="236.6" y="176.3">MOUNT-HOLE3.0</text>
<text x="236.6" y="179.1">H4</text>
<text x="30.8" y="182.8">GND</text>
<text x="62.8" y="182.8">GND</text>
<text x="144.6" y="182.8">GND</text>
<text x="236.6" y="183.4">MOUNT-HOLE3.0</text>
</g>
<g font-size="3.5" fill="#c90d0c">
<text x="227.3" y="109.5">Red</text>
<text x="227.9" y="116.6">Grn</text>
<text x="226.8" y="123.8">Blue</text>
<text x="227.3" y="141.5">Red</text>
<text x="227.9" y="148.6">Grn</text>
<text x="226.8" y="155.7">Blue</text>
</g>
<g font-size="3.5">
<text x="4.2" y="210.7">4/24/20</text>
<text x="17" y="210.7">7:43 AM f=1.40 /Users/tbitson/Nextcloud/Eagle/projects/NixieTherm v104/NixieTherm v1.04.sch (Sheet: 1/1)</text>
</g>
<g font-size="3" fill="#808080">
<text x="110.2" y="38.6">IN</text>
<text x="117.4" y="38.6">OUT</text>
<text x="113.6" y="43.8">GND</text>
<text x="154.2" y="47.9">1</text>
<text x="180.2" y="47.9">1</text>
<text x="212" y="42.7" transform="rotate(-90 212 42.7)">1</text>
<text x="215.5" y="42.7" transform="rotate(-90 215.5 42.7)">2</text>
<text x="219.1" y="42.7" transform="rotate(-90 219.1 42.7)">3</text>
<text x="154.2" y="51.4">2</text>
<text x="180.2" y="51.4">2</text>
<text x="84.2" y="87">14</text>
<text x="91.3" y="88.6">A0/14</text>
<text x="115" y="88.6">PROG</text>
<text x="127.6" y="87">PROG</text>
<text x="84.2" y="90.5">15</text>
<text x="84.2" y="94.1">16</text>
<text x="91.3" y="92.1">A1/15</text>
<text x="91.3" y="95.7">A2/16</text>
<text x="107.3" y="95.7">A4/18/SDA0</text>
<text x="127.6" y="94.1">18</text>
<text x="84.2" y="97.7">17</text>
<text x="91.3" y="99.2">A3/17</text>
<text x="107.7" y="99.2">A5/19/SCL0</text>
<text x="127.6" y="97.7">19</text>
<text x="84.2" y="108.3">20</text>
<text x="84.2" y="111.9">21</text>
<text x="91.3" y="109.9">A6/20*</text>
<text x="91.3" y="113.4">A7/21*</text>
<text x="115.5" y="109.9">0/RX1</text>
<text x="115.8" y="113.4">1/TX1</text>
<text x="127.6" y="111.9">1</text>
<text x="127.6" y="108.3">0</text>
<text x="84.2" y="115.4">22</text>
<text x="84.2" y="119">23</text>
<text x="91.3" y="117">A8/22*</text>
<text x="122.2" y="117">2</text>
<text x="127.6" y="119">3</text>
<text x="127.6" y="115.4">2</text>
<text x="157" y="115.4">1</text>
<text x="191.6" y="115.4">18</text>
<text x="82.2" y="122.5">A10</text>
<text x="91.3" y="120.5">A9/23*</text>
<text x="91.3" y="124.1">A10</text>
<text x="121" y="124.1">4*</text>
<text x="121" y="120.6">3*</text>
<text x="127.6" y="122.5">4</text>
<text x="157" y="122.5">2</text>
<text x="191.6" y="122.5">17</text>
<text x="75" y="129.6">A14/DAC</text>
<text x="82.4" y="126.1">A11</text>
<text x="91.3" y="127.7">A11</text>
<text x="91.3" y="131.2">A14/DAC</text>
<text x="121" y="131.2">6*</text>
<text x="121" y="127.7">5*</text>
<text x="127.6" y="129.6">6</text>
<text x="127.6" y="126.1">5</text>
<text x="157" y="129.6">3</text>
<text x="191.6" y="129.6">16</text>
<text x="82.5" y="136.8">VIN</text>
<text x="115.5" y="134.8">7/RX3</text>
<text x="127.6" y="136.8">8</text>
<text x="127.6" y="133.2">7</text>
<text x="157" y="136.8">4</text>
<text x="191.6" y="136.8">15</text>
<text x="81.4" y="143.9">3.3V</text>
<text x="83.8" y="140.3">3V</text>
<text x="91.3" y="141.9">3V</text>
<text x="91.3" y="138.3">VIN</text>
<text x="114.3" y="141.9">9*/RX2</text>
<text x="115.8" y="138.3">8/TX3</text>
<text x="127.6" y="140.3">9</text>
<text x="157" y="143.9">5</text>
<text x="191.6" y="143.9">14</text>
<text x="21.5" y="149">VDD</text>
<text x="31.6" y="147.4">3</text>
<text x="79.9" y="147.4">VBAT</text>
<text x="91.3" y="149">VBAT</text>
<text x="91.3" y="145.4">3.3V</text>
<text x="31.6" y="154.5">2</text>
<text x="79.3" y="151">VUSB</text>
<text x="79.5" y="154.5">AREF</text>
<text x="91.3" y="152.5">VUSB</text>
<text x="157" y="151">6</text>
<text x="191.6" y="151">13</text>
<text x="23.4" y="156.1">DQ</text>
<text x="31.6" y="161.6">1</text>
<text x="78.9" y="161.6">AGND</text>
<text x="91.3" y="156.1">AREF</text>
<text x="113.5" y="159.7">13/SCK</text>
<text x="127.6" y="161.6">12</text>
<text x="127.6" y="158.1">13</text>
<text x="157" y="158.1">7</text>
<text x="191.6" y="158.1">12</text>
<text x="21.2" y="163.2">GND</text>
<text x="80.8" y="165.2">GND</text>
<text x="91.3" y="166.8">GND</text>
<text x="91.3" y="163.2">AGND</text>
<text x="111.4" y="166.8">11/DOUT</text>
<text x="114.5" y="163.2">12/DIN</text>
<text x="127.6" y="165.2">11</text>
<text x="157" y="165.2">8</text>
<text x="191.6" y="165.2">11</text>
<text x="79.2" y="168.8">GND1</text>
<text x="91.3" y="170.3">GND1</text>
<text x="108" y="170.3">10*/TX2/CS</text>
<text x="127.6" y="168.8">10</text>
<text x="157" y="172.3">9</text>
<text x="191.6" y="172.3">10</text>
</g>
</svg>
